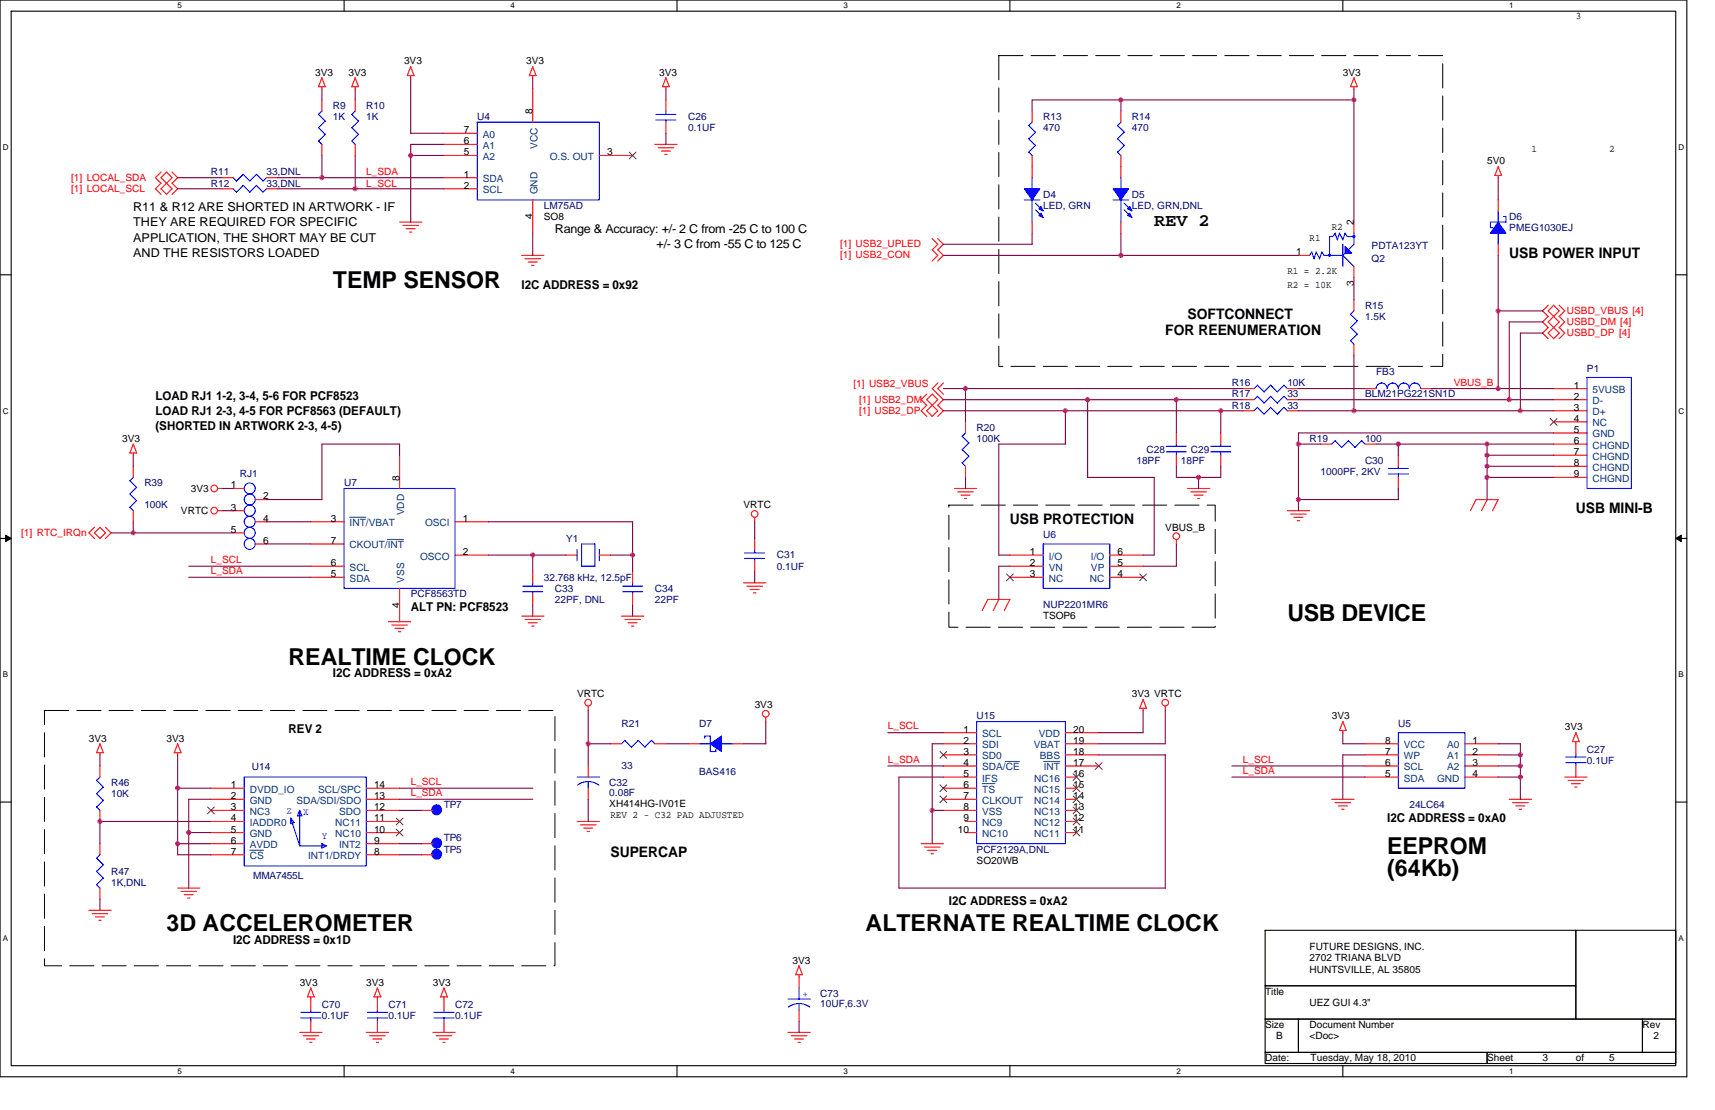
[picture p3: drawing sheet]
<svg xmlns="http://www.w3.org/2000/svg" width="432mm" height="279mm" viewBox="0 0 432 279" stroke-linecap="round" stroke-linejoin="round" font-family="sans-serif">
<path d="M0 0h424.7v271h-424.7zM2.8 2.8h419.1v265.4h-419.1z" fill="none" stroke="#000" stroke-width=".28"/>
<g fill="#fff">
<path d="M44.7 .3h1.1v2.2h-1.1z"/>
<path d="M44.7 268.5h1.1v2.3h-1.1z"/>
</g>
<path d="M86.6 0v2.8M86.6 268.2v2.8" fill="none" stroke="#000" stroke-width=".28"/>
<g fill="#fff">
<path d="M128.5 .3h1.2v2.2h-1.2z"/>
<path d="M128.5 268.5h1.2v2.3h-1.2z"/>
</g>
<path d="M170.5 0v2.8M170.5 268.2v2.8" fill="none" stroke="#000" stroke-width=".28"/>
<g fill="#fff">
<path d="M212.4 .3h1.1v2.2h-1.1z"/>
<path d="M212.4 268.5h1.1v2.3h-1.1z"/>
</g>
<path d="M254.3 0v2.8M254.3 268.2v2.8" fill="none" stroke="#000" stroke-width=".28"/>
<g fill="#fff">
<path d="M296.2 .3h1.1v2.2h-1.1z"/>
<path d="M296.2 268.5h1.1v2.3h-1.1z"/>
</g>
<path d="M338.1 0v2.8M338.1 268.2v2.8" fill="none" stroke="#000" stroke-width=".28"/>
<g fill="#fff">
<path d="M380 .3h1.1v2.2h-1.1z"/>
<path d="M380 268.5h1.1v2.3h-1.1z"/>
<path d="M.7 36h1.5v2.2h-1.5z"/>
<path d="M422.6 36h1.5v2.2h-1.5z"/>
<path d="M.7 102.3h1.5v2.3h-1.5z"/>
<path d="M422.6 102.3h1.5v2.3h-1.5z"/>
</g>
<path d="M0 69.2h2.8M421.9 69.2h2.8" fill="none" stroke="#000" stroke-width=".28"/>
<g fill="#fff">
<path d="M.7 168.7h1.4v2.2h-1.4z"/>
<path d="M422.6 168.7h1.3v2.2h-1.3z"/>
</g>
<path d="M0 135.5h2.8M421.9 135.5h2.8" fill="none" stroke="#000" stroke-width=".28"/>
<path d="M1.4 134.7l1.4 .8-1.4 .8zM421.9 135.5l1.4-.8v1.6z" fill="#000" stroke="#000" stroke-width=".25"/>
<g fill="#fff">
<path d="M.7 235.1h1.4v2.2h-1.4z"/>
<path d="M422.6 235.1h1.4v2.2h-1.4z"/>
</g>
<path d="M0 201.9h2.8M421.9 201.9h2.8M318.5 234.2h78.3v13.9h-78.3zM396.8 234.2h25.1v22.3h-25.1zM318.5 248.1h78.3v8.4h-78.3zM318.5 256.5h8.4v8.4h-8.4zM326.9 256.5h86.6v8.4h-86.6zM413.5 256.5h8.4v8.4h-8.4zM318.5 264.9h55.9v2.8h-55.9zM374.4 264.9h47.5v2.8h-47.5z" fill="none" stroke="#000" stroke-width=".28"/>
<path d="M251.5 14h111.7v78.2h-111.7v-78.2M238.9 127.1h67.1v30.8h-67.1v-30.8M11.2 178.8h128.5v64.3h-128.5v-64.3" fill="none" stroke="#000" stroke-width=".25" stroke-dasharray="6.1 2"/>
<g fill="none" stroke="#f00" stroke-width=".28">
<path d="M81 19.6l.9 2.2h-1.7l.8-2.2M89.4 19.6l.9 2.2M89.4 19.6l-.8 2.2h1.7M103.4 16.8l.9 2.2h-1.7M103.4 19v.6M103.4 16.8l-.9 2.2M133.3 19h1.7M134.1 16.8l.9 2.2M134.1 19v.6M134.1 16.8l-.8 2.2M167.6 19.6l.9 2.2h-1.7l.9-2.2M340.9 19.6l.8 2.2h-1.7z"/>
<path d="M81 21.8v.6M81 25.2v2.8M81 36.3v2.8M89.4 21.8v.6M89.4 25.2v2.8M89.4 36.3v2.8M111.8 36.3h8.4M111.8 33.5h8.4M111.8 39.1h8.4M134.1 22.4v8.4M150.9 39.1h8.4M164.9 36.3h5.6"/>
<path d="M165.7 37.2h3.9M166.5 38h2.3M167.4 38.9h.6M167.7 21.8v.6M167.7 25.2v2.8M167.7 30.8v2.7M259.9 28v2.8M259.9 39.1v5.6M282.2 28v2.8M282.2 39.1v5.6M340.9 21.8v.6M40.6 43.3l-1.5 1.4 1.5 1.4"/>
<path d="M40.6 46.1l-1.5 1.4 1.5 1.4M42 43.3l-1.5 1.4 2.8 2.8-1.3 1.4-1.5-1.4 2.8-2.8zM43.3 43.3l1.4 1.4-1.4 1.4M43.3 46.1l1.4 1.4-1.4 1.4M55.9 44.7h2.8M55.9 47.5h2.8M67.1 44.7h2.8M67.1 47.5h2.8M100.6 55.9h5.6M101.5 56.7h3.9M102.3 57.6h2.2M103.1 58.4h.6"/>
<path d="M111.8 44.7h8.4M111.8 47.5h8.4M134.1 50.3v8.4M259.9 55.9v2.8M282.2 55.9v2.8M340.9 55.9v2.8M377.2 44.2v.5M377.2 50.3v2.8M378.1 44.2h-1.8l.9-2.3 .9 2.3M131.3 64.3h5.6M132.2 65.1h3.9M133 66h2.3"/>
<path d="M133.9 66.8h.5M234.7 60.1l1.4 1.4-1.4 1.4 1.4 1.4-1.4 1.4M236.1 60.1l1.4 1.4-1.4 1.4 1.4 1.4-1.4 1.4M326.9 64.3h2.8M340.9 67.1v2.8M340.9 75.5v2.8M377.2 61.5v2.8M389.8 79.6l-1.4 1.4 1.4 1.5M389.8 76.8l-1.4 1.5 1.4 1.4M391.2 76.8l1.4 1.5-2.8 2.7 2.8 2.8-1.4 1.5M391.2 76.8l-1.4 1.5 2.8 2.7-2.8 2.8 1.4 1.5M392.6 79.6l1.4 1.4-1.4 1.5"/>
<path d="M392.6 76.8l1.4 1.5-1.4 1.4M233.3 99.2l-1.4 1.4 1.4 1.4M234.7 99.2l1.4 1.4-2.8 2.8 1.4 1.4 1.4-1.4-2.8-2.8zM236.1 96.4l-1.4 1.4 2.8 2.8-1.4 1.4M237.5 96.4l-1.4 1.4 1.4 1.4M312.9 97.8h2.8M324.1 97.8h2.8M340.9 86.6v2.8M343.7 97.8h2.8M357.7 97.8h2.7M389.8 82.4l-1.4 1.4 1.4 1.5M391.2 97.8h8.4"/>
<path d="M392.6 82.4l1.4 1.4-1.4 1.5M32.7 114h1.7M32.7 114l.9-2.2 .8 2.2M33.5 114v.6M33.5 117.4v2.8M100.6 114.6v8.4M233.3 102l-1.4 1.4 1.4 1.4M236.1 102l1.4 1.4-1.4 1.4M243.1 106.2v2.8M243.1 117.4v2.8M296.2 109v2.8M296.2 114.6v2.8"/>
<path d="M307.4 109v2.8M307.4 114.6v2.8M312.9 103.4h2.8M312.9 100.6h2.8M324.1 103.4h2.8M324.1 100.6h2.8M332.5 111.8h2.8M343.7 111.8h2.8M352.1 114.6v2.8M391.2 111.8h8.4M391.2 103.4h8.4M391.2 100.6h8.4"/>
<path d="M391.2 106.2h8.4M391.2 109h8.4M391.2 114.6h8.4M391.2 117.4h8.4M23.8 132.7l-1.4 1.4 1.4 1.5M25.1 132.7l1.5 1.4-1.5 1.5M25.2 132.7l-1.4 1.4 1.4 1.5M26.5 132.7l1.5 1.4-1.5 1.5M33.5 128.5v2.8M54.8 128.5h1.1M54.8 123h1.1M58.7 128.5h2.8"/>
<path d="M58.7 123h2.8M58.7 134.1h2.8M64.3 125.8h2.8M64.3 131.3h2.8M64.3 136.9h2.8M78.3 131.3h8.3M78.3 136.9h8.3M114.6 131.3h8.4M114.6 139.7h8.4M142.5 139.7h2.8M150.9 139.7h2.8M190 135.5v2.8"/>
<path d="M190 130.2v1.2M240.3 123h5.6M241.2 123.8h3.9M242 124.6h2.2M242.8 125.5h.6M254.3 139.7h8.4M279.4 139.7h8.4M296.2 135.8v1.1M299 123h5.6M299.8 123.8h3.9M300.6 124.6h2.3M301.5 125.5h.6"/>
<path d="M324.1 128.5h5.6M325 129.4h3.9M325.8 130.2h2.2M326.6 131.1h.6M352.1 120.2v2.8M371.6 125.8h5.6l-1.4 2.8M371.6 125.7l-1.4 2.8M374.4 125.7l-1.4 2.8M391.2 120.2h8.4M78.3 145.3h8.3M78.3 142.5h8.3M97.8 156.5h5.6"/>
<path d="M98.7 157.3h3.9M99.5 158.2h2.2M100.3 159h.6M100.6 148.1v8.4M131.3 155.1h5.6M132.2 155.9h3.9M133 156.8h2.3M133.9 157.6h.5M134.1 143.9v2.8M134.1 149.5v2.8M156.5 155.1h5.6M157.3 155.9h3.9"/>
<path d="M158.1 156.8h2.3M159 157.6h.6M159.3 143.9v2.8M159.3 149.5v2.8M187.2 146.7h5.6M188.1 147.6h3.9M188.9 148.4h2.2M189.7 149.2h.6M190 141.1v2.8M247.3 153.7l1.4-2.8h5.6l-1.4 2.8M251.5 150.9l-1.4 2.8M254.3 145.3h8.4"/>
<path d="M254.3 142.5h8.4M279.4 145.3h8.4M279.4 142.5h8.4M148.1 177.7v1.2M287.8 178.3v.6M287.8 176l.9 2.3M287.8 176l-.9 2.3h1.7M293.4 177.7v1.2M25.2 189.5v.5M25.2 192.8v2.8M26 189.5h-1.7l.9-2.3 .8 2.3M44.7 187.2l.9 2.3h-1.7z"/>
<path d="M44.7 189.5v.5M53.1 198.4h8.4M92.2 198.4h8.4M148.1 192.8v2.8M148.1 198.4v2.8M153.7 187.2h2.8M164.9 187.2h2.8M173.2 187.2h2.8M184.4 187.2h2.8M192.8 180.5v1.2M237.5 195.6h8.4M237.5 187.2h8.4"/>
<path d="M237.5 190h8.4M237.5 192.8h8.4M237.5 198.4h8.4M237.5 184.4h8.4M268.2 195.6h2.8M268.2 198.4h2.8M268.2 187.2h8.4M268.2 190h8.4M268.2 192.8h8.4M268.2 184.4h8.4M338.1 183.9v.5M338.1 181.6l.9 2.3"/>
<path d="M338.1 181.6l-.9 2.3h1.7M343.7 195.6h8.4M343.7 187.2h8.4M343.7 190h8.4M343.7 192.8h8.4M368.8 195.6h8.4M368.8 187.2h8.4M368.8 190h8.4M368.8 192.8h8.4M394 195.6h5.6M394.8 196.4h3.9M395.6 197.3h2.3"/>
<path d="M396.5 198.1h.6M396.8 192.8v2.8M396.8 186.7v3.3M396.8 184.4l-.9 2.3h1.7l-.8-2.3M25.2 204v2.8M25.2 212.4v2.8M53.1 201.2h8.4M53.1 206.8h8.4M53.1 212.4h8.4M53.1 215.2h8.4M53.1 204h8.4M53.1 209.6h8.4"/>
<path d="M92.2 201.2h8.4M92.2 206.8h8.4M92.2 212.4h8.4M92.2 215.2h8.4M92.2 204h8.4M92.2 209.6h8.4M106.2 212.4h2.8M106.2 215.2h2.8M106.2 204h2.8M145.3 206.8h5.6M146.2 207.6h3.9M147 208.4h2.2"/>
<path d="M147.8 209.3h.6M231.9 212.4h5.6M232.8 213.2h3.9M233.6 214h2.2M234.4 214.9h.6M237.5 201.2h8.4M237.5 204h8.4M243.1 206.8h2.8M243.1 209.6h2.8M268.2 201.2h2.8M268.2 206.8h2.8M268.2 204h2.8"/>
<path d="M268.2 209.6h2.8M335.3 201.2h5.6M336.1 202h4M337 202.9h2.2M337.8 203.7h.6M380 201.2h5.6M380.9 202h3.9M381.7 202.9h2.2M382.5 203.7h.6M22.4 229.1h5.6M23.2 230h3.9M24 230.8h2.3"/>
<path d="M24.9 231.6h.6M25.2 223.5v2.8M44.7 223.5h5.6M45.6 224.4h3.9M46.4 225.2h2.2M47.2 226.1h.6M75.5 259.9h5.6M78.3 248.7l.8 2.2h-1.7M78.3 250.9v3.4M78.3 257.1v2.8M78.3 248.7l-.9 2.2M92.2 259.9h5.6"/>
<path d="M95 248.7l.9 2.2h-1.8zM95 250.9v3.4M95 257.1v2.8M109 259.9h5.6M111.8 257.1v2.8M111.8 250.9v3.4M112.6 250.9h-1.7l.9-2.2 .8 2.3M198.4 259.9h5.6M201.2 243.1l.9 2.2h-1.8zM201.2 254.3v2.8M201.2 245.3v3.4M76.3 260.7h3.9"/>
<path d="M77.1 261.5h2.3M78 262.4h.5M93.1 260.7h3.9M93.9 261.5h2.2M94.7 262.4h.6M109.8 260.7h3.9M110.6 261.5h2.3M111.5 262.4h.6M199.2 260.7h4M200 261.5h2.3M200.9 262.4h.6"/>
<circle cx="53.9" cy="122.9" r=".83"/>
<circle cx="53.9" cy="128.5" r=".83"/>
<circle cx="190" cy="129.4" r=".83"/>
<circle cx="296.2" cy="135" r=".83"/>
<circle cx="148.1" cy="176.9" r=".83"/>
<circle cx="192.8" cy="179.7" r=".83"/>
<circle cx="293.4" cy="176.9" r=".83"/>
</g>
<g fill="none" stroke="#00f" stroke-width=".28">
<path d="M80.2 32.1l1.7 1.7-1.7 1.7 .8 .8M80.2 28.8l1.7 1.7-1.7 1.7M81.1 27.9l-.9 .9M88.6 32.1l1.7 1.7M88.6 28.8l1.7 1.7M89.5 27.9l-.9 .9M90.3 33.8l-1.7 1.7 .8 .8M90.3 30.5l-1.7 1.7M120.2 30.8h30.7v19.5h-30.7zM165.1 28.8h5.1M165.1 30.2h5.1M167.7 28v.8"/>
<path d="M167.7 30.2v.6M259.9 30.7l-.9 .9 1.7 1.7M260.7 36.6l-1.7 1.7 .9 .8M260.7 33.3l-1.7 1.6 1.7 1.7M282.2 30.7l-.9 .9 1.8 1.7M283.1 36.6l-1.8 1.7 .9 .8M283.1 33.3l-1.8 1.6 1.8 1.7M58.7 47.5l.8 .9M61.2 43.9l1.7 1.7 1.7-1.7M61.2 46.7l1.7 1.7M61.2 43.9l-1.7 1.7-.8-.9M61.2 46.7l-1.7 1.7"/>
<path d="M64.5 43.9l1.7 1.7 .9-.9M64.5 46.7l1.7 1.7M64.6 46.7l-1.7 1.7M67.1 47.5l-.9 .9M257.9 50.3h3.9M259.9 44.7v2.8M259.9 50.3v5.6M260.7 51.1l1.7 1.7M260.7 52.8l1.7 1.7M280.2 50.3h4M282.2 44.7v2.8M282.2 50.3v5.6"/>
<path d="M283 51.1l1.7 1.7M283 52.8l1.7 1.7M336.1 58.7l.6 1.7 .6-1.7 .8 1.7M336.2 58.7l-.6 .8h-.9l.1 4.8M340.9 58.7v2.8l-1.4 1.4M340.9 59.5l-1.7 .1-.5-.9-.6 1.7M375.3 57.3h.5M377.2 53.1v2.8M377.2 58.7v2.8M378.6 54.5h.6v1.4h-3.9v1.4M330.3 63.4l-.6 .9M331.4 63.4l.9 1.8"/>
<path d="M331.4 63.4l-.5 1.8-.6-1.8M332.8 63.4l.6 .9M332.8 63.4l-.6 1.7M338.1 64.3l2.8 2.8M338.1 61.5v5.6M338.1 64.3h-4.7M338.6 63.7l-.5 .6M340 79.1l1.8 1.7-1.8 1.6M340.9 78.2l-.9 .9M315.7 97.8l.9-.9 1.7 1.8M318.3 98.7l1.7-1.8 1.6 1.8M324.1 97.8l-.8-.9-1.7 1.8"/>
<path d="M340 82.4l1.8 1.7-1.8 1.7 .9 .8M357.7 97.8a1.4 1.4 0 0 0-1.5-1.4 1.37 1.37 0 0 0-1.3 1.4 1.4 1.4 0 0 0-1.5-1.4 1.37 1.37 0 0 0-1.3 1.4 1.4 1.4 0 0 0-1.5-1.4 1.37 1.37 0 0 0-1.3 1.4 1.4 1.4 0 0 0-1.5-1.4h.1a1.37 1.37 0 0 0-1.4 1.4M399.6 95h11.1v28h-11.1zM242.2 113.2l1.7 1.7M242.2 109.8l1.8 1.7-1.7 1.7M242.2 116.5l.9 .9M243.1 109l-.8 .8M244 114.8l-1.7 1.7M293.6 113.7h5.1M293.6 112.3h5.1M296.2 111.8v.6M296.2 113.7v.9"/>
<path d="M304.8 113.7h5.1M304.8 112.3h5.1M307.4 111.8v.6M307.4 113.7v.9M315.7 103.4l.9-.9 1.7 1.8M315.7 100.6l.9-.9 1.7 1.8M318.3 104.2l1.7-1.7 1.6 1.8M318.3 101.5l1.7-1.8 1.6 1.8M324.1 103.4l-.8-.9-1.7 1.7M324.1 100.6l-.8-.9-1.7 1.8M336.1 110.9l1.7 1.7M336.2 110.9l-.9 .9"/>
<path d="M337.8 112.6l1.7-1.7 1.7 1.7M343.7 111.8l-.8-.9-1.7 1.7M349.5 119.3h5.1M349.5 117.9h5.1M352.1 117.4v.5M352.1 119.3v.9M32.7 127.7l.8 .8M32.7 124.3l1.7 1.7M32.7 121l1.7 1.7M33.6 120.1l-.9 .9M34.4 126l-1.7 1.7M34.4 122.7l-1.7 1.7"/>
<path d="M86.6 123h28v25.1h-28zM145.3 138.3v2.8M150.9 138.3v2.8M187.5 139.2h5M190 138.3v.9M262.7 136.9h16.7v11.2h-16.7zM131.6 147.6h5.1M131.6 148.9h5.1M134.1 146.7v.9M134.1 148.9v.6M149.8 142.5v-5.6h-3.4v5.6h3.4M156.7 147.6h5.1"/>
<path d="M156.7 148.9h5.1M159.3 146.7v.9M159.3 148.9v.6M187.5 140.6h5M190 140.5v.6M25.2 195.6l-.9 .8 1.7 1.7M26 198.1l-1.7 1.7 1.7 1.7M61.5 195.6h30.7v22.4h-30.7zM145.3 195.6h5.6M145.4 197.6l1.3-.6 1.4-.3 1.4 .3 1.3 .6M148.1 196.7v1.7M156.5 187.2l.9-.8 1.6 1.7 1.7-1.7 1.7 1.7"/>
<path d="M164.9 187.2l-.9-.8-1.7 1.7M176 187.2h2.8M177.4 185.8v-.5h1.4v3.9h1.5M180.2 188.6v.6M181.6 187.2h2.8M245.9 181.6h22.3v30.8h-22.3zM352.1 184.4h16.7v14h-16.7zM394.3 192h5M394.3 190.6h5M396.8 190v.6M396.8 191.9v.9M24.3 219.3l1.7 1.7"/>
<path d="M24.3 216l1.7 1.7M25.2 215.1l-.9 .9M26 217.7l-1.7 1.7M26 201.4l-1.7 1.7 .9 .9M73.2 205.9v1.4l.9-.2-.9-1.2 2.3 7M75.4 204l.6 1.4h-1.1l.6-1.4v8.9M75.5 212.9h6.7l-1.2-.5v1.1M82.2 212.9l-1.2 .6M26 221l-1.7 1.7 .9 .8M75.7 256.2h5.1M75.7 254.8h5.1M78.3 254.3v.5"/>
<path d="M78.3 256.2v.9M92.5 256.2h5.1M92.5 254.8h5.1M95 254.3v.5M95 256.2v.9M109.3 256.2h5M109.3 254.8h5M111.8 254.3v.5M111.8 256.2v.9M198.4 251.5h5.6M198.5 253.5l1.2-.7 1.5-.2 1.4 .2 1.3 .7M201.2 248.7v2.8"/>
<path d="M201.2 252.6v1.7"/>
<circle cx="62.9" cy="125.7" r="1.39"/>
<circle cx="62.9" cy="131.3" r="1.39"/>
<circle cx="62.9" cy="128.5" r="1.39"/>
<circle cx="62.9" cy="134.1" r="1.39"/>
<circle cx="62.9" cy="136.9" r="1.39"/>
<circle cx="62.9" cy="122.9" r="1.39"/>
</g>
<path d="M88 130.2h4.1M97.6 135.8h4M247.3 197.3h3.2M253.2 191.7h3.4M262.8 191.7h4M62.9 214h3.5" fill="none" stroke="#004080" stroke-width=".25"/>
<g fill="#00f" stroke="#00f" stroke-width=".83">
<circle cx="109.9" cy="215" r=".97"/>
<circle cx="109.9" cy="212.2" r=".97"/>
<circle cx="109.9" cy="203.8" r=".97"/>
</g>
<g fill="none" stroke="#804000" stroke-width=".25">
<path d="M158.4 38.3l1.7 1.7M160.1 38.3l-1.7 1.7M390.3 105.3l1.7 1.8M392 105.3l-1.7 1.8M253.4 144.5l1.7 1.7M255.1 144.5l-1.7 1.7M287 144.5l1.7 1.7M288.6 144.5l-1.7 1.7M236.7 189.2l1.7 1.7M236.7 197.5l1.7 1.8M238.4 189.2l-1.8 1.7M238.4 197.5l-1.8 1.8"/>
<path d="M270.2 197.5l1.7 1.8M270.2 194.8l1.7 1.7M271.9 197.5l-1.7 1.8M271.9 194.8l-1.7 1.7M275.8 192l1.7 1.7M277.5 192l-1.7 1.7M52.3 203.1l1.7 1.8M54 203.1l-1.8 1.8M99.8 208.7l1.7 1.7M99.8 205.9l1.7 1.7M101.5 208.7l-1.8 1.7M101.5 205.9l-1.8 1.7"/>
<path d="M236.7 200.3l1.7 1.8M238.4 200.3l-1.8 1.8M270.2 208.7l1.7 1.7M270.2 205.9l1.7 1.7M270.2 203.1l1.7 1.8M270.2 200.3l1.7 1.8M271.9 208.7l-1.7 1.7M271.9 205.9l-1.7 1.7M271.9 203.1l-1.7 1.8M271.9 200.3l-1.7 1.8"/>
</g>
<g fill="#00f" stroke="#00f" stroke-width=".28">
<path d="M338.6 62l1.7 1.7h-1.7z" fill-rule="evenodd"/>
<path d="M178.8 187.2l2.8-1.9v3.9z" fill-rule="evenodd"/>
<path d="M280.3 47.5h3.9l-2 2.8z" fill-rule="evenodd"/>
<path d="M284.5 53.7l.5 1.1-1.1-.6z" fill-rule="evenodd"/>
<path d="M284.5 52l.5 1.1-1.1-.5z" fill-rule="evenodd"/>
<path d="M257.9 47.5h3.9l-1.9 2.8z" fill-rule="evenodd"/>
<path d="M262.1 53.7l.6 1.1-1.2-.6z" fill-rule="evenodd"/>
<path d="M262.1 52l.6 1.1-1.2-.5z" fill-rule="evenodd"/>
<path d="M377.2 55.9l2 2.8h-3.9z" fill-rule="evenodd"/>
<circle cx="334.7" cy="64.3" r=".27"/>
<circle cx="340.9" cy="59.5" r=".27"/>
</g>
<g fill="none" stroke="#800040" stroke-width=".28">
<path d="M103.4 19.6v13.9h8.4M134.1 19.6v2.8M81 22.4v2.8M81 39.1v5.6M89.4 22.4v2.8M89.4 39.1v8.4M103.4 39.1h8.4M111.8 36.3h-8.4v19.6M167.7 22.4v2.8M167.7 33.5v2.9M282.2 25.2v2.8M340.9 22.4v33.5"/>
<path d="M340.9 25.2h-81v2.8M44.7 44.7h11.2M44.7 47.5h11.2M69.9 44.7h41.9M69.9 47.5h41.9M134.1 58.7v5.6M259.9 58.7v2.8M282.2 58.7v5.6M377.2 44.7v5.6M237.5 61.5h22.4M326.9 64.3h-89.4M340.9 69.9v5.6"/>
<path d="M377.2 64.3v33.5M377.2 78.3h11.2M237.5 97.8h75.5M243.1 97.8v8.4M326.9 97.8h16.8M340.9 89.4v14M360.4 97.8h30.8M388.4 81h-8.4v19.6M388.4 83.8h-5.6v19.6M33.5 114.6v2.8M100.6 111.8v2.8M100.6 111.8h-19.6v14h-13.9"/>
<path d="M237.5 103.4h75.5M237.5 100.6h75.5M268.2 103.4l.1 8.4h-16.8v27.9h2.8M273.8 100.6v19.6h16.8v19.5h-2.8M296.2 117.4v2.8h11.2v-2.8M296.2 100.6v8.4M307.4 103.4v5.6M326.9 111.8h5.6M346.5 111.8h44.7M352.1 111.8v2.8M374.4 111.8v14M374.4 117.4h16.8"/>
<path d="M374.4 114.6h16.8M391.2 100.6h-64.3M391.2 109h-64.3v19.6M391.2 103.4h-64.3M28 134.1h30.7M33.5 131.3v2.9M55.9 128.5h2.8M55.9 123h2.8M67.1 131.3h11.2M67.1 136.9h11.2M123 139.7h19.5M123 131.3h36.3"/>
<path d="M134.1 139.7v4.2M153.7 139.7h5.6M159.3 131.3v12.6M190 131.3v4.3M243.1 120.2v2.8M296.2 136.9v5.6M301.8 120.2v2.8M326.9 125.8h25.2M352.1 123v2.8M374.4 120.2h16.8M47.5 142.5h30.8M47.5 145.3h30.8"/>
<path d="M134.1 152.3v2.8M159.3 152.3v2.8M190 143.9v2.8M254.3 142.5h-2.8v8.4M287.8 142.5h8.4M148.1 178.8v14M287.8 178.8v5.6M293.4 178.8v8.4M25.2 190v2.8M44.7 198.4h8.4M44.7 190v25.2M100.6 198.4h33.6"/>
<path d="M148.1 187.2h5.6M167.7 187.2h5.6M187.2 187.2h5.6M192.8 181.6v5.6M223.5 192.8h14M223.5 184.4h14M237.5 187.2h-2.8v25.2M237.5 195.6h-11.2v28M276.6 190h16.8v33.6M276.6 187.2h16.8M276.6 184.4h11.2M310.2 192.8h33.5"/>
<path d="M310.2 195.6h33.5M338.1 187.2h5.6M338.1 184.4v2.8M343.7 190h-5.6v11.2M377.2 192.8h5.6M377.2 195.6h5.6M377.2 187.2h5.6v14M377.2 190h5.6M25.1 206.8h28M25.2 206.8v5.6M44.7 212.4h8.4M44.7 215.2h8.4"/>
<path d="M47.5 209.6h5.6M53.1 201.2h-5.6v22.4M100.6 201.2h33.6M100.6 204h5.6M100.6 212.4h5.6M100.6 215.2h5.6M148.1 201.2v5.6M234.7 204h2.8M25.2 226.3v2.9M226.3 223.5h67.1M201.2 257.1v2.8"/>
</g>
<g fill="#f0f" stroke="#f0f" stroke-width=".28">
<circle cx="352.1" cy="111.8" r=".54"/>
<circle cx="374.4" cy="117.4" r=".54"/>
<circle cx="377.2" cy="78.2" r=".54"/>
<circle cx="326.9" cy="125.7" r=".54"/>
<circle cx="282.2" cy="25.2" r=".54"/>
<circle cx="282.2" cy="64.3" r=".54"/>
<circle cx="374.4" cy="114.6" r=".54"/>
<circle cx="382.8" cy="103.4" r=".54"/>
<circle cx="273.8" cy="100.6" r=".54"/>
<circle cx="380" cy="100.6" r=".54"/>
<circle cx="374.4" cy="111.8" r=".54"/>
<circle cx="296.2" cy="100.6" r=".54"/>
<circle cx="326.9" cy="111.8" r=".54"/>
<circle cx="301.8" cy="120.1" r=".54"/>
<circle cx="243.1" cy="97.8" r=".54"/>
<circle cx="268.2" cy="103.4" r=".54"/>
<circle cx="340.9" cy="103.4" r=".54"/>
<circle cx="103.4" cy="39.1" r=".54"/>
<circle cx="81" cy="44.7" r=".54"/>
<circle cx="382.8" cy="190" r=".54"/>
<circle cx="382.8" cy="192.8" r=".54"/>
<circle cx="382.8" cy="195.6" r=".54"/>
<circle cx="134.1" cy="139.7" r=".54"/>
<circle cx="159.3" cy="139.7" r=".54"/>
<circle cx="148.1" cy="187.2" r=".54"/>
<circle cx="377.2" cy="97.8" r=".54"/>
<circle cx="374.4" cy="120.1" r=".54"/>
<circle cx="340.9" cy="25.2" r=".54"/>
<circle cx="307.3" cy="103.4" r=".54"/>
<circle cx="234.7" cy="204" r=".54"/>
<circle cx="89.4" cy="47.5" r=".54"/>
<circle cx="33.5" cy="134.1" r=".54"/>
<circle cx="44.7" cy="212.4" r=".54"/>
<circle cx="44.7" cy="198.4" r=".54"/>
<circle cx="47.5" cy="209.6" r=".54"/>
<circle cx="25.2" cy="206.8" r=".54"/>
</g>
<g font-size="5.9">
<text x="83.8" y="72.4">TEMP SENSOR</text>
<text x="324.1" y="156.2">USB DEVICE</text>
<text x="72.7" y="167.4">REALTIME CLOCK</text>
<text x="349.3" y="214.9">EEPROM</text>
<text x="349.3" y="220.6">(64Kb)</text>
<text x="41.9" y="234.4">3D ACCELEROMETER</text>
<text x="218" y="234.4">ALTERNATE REALTIME CLOCK</text>
</g>
<text font-size="4.5" x="290.6" y="56.8">REV 2</text>
<g font-size="3.6">
<text x="380" y="64.9">USB POWER INPUT</text>
<text x="299" y="80.2">SOFTCONNECT</text>
<text x="293.4" y="84.4">FOR REENUMERATION</text>
<text x="254.3" y="131.9">USB PROTECTION</text>
<text x="396.8" y="129.1">USB MINI-B</text>
<text x="153.7" y="215.7">SUPERCAP</text>
</g>
<g font-size="3.1">
<text x="33.5" y="53.1">R11 &amp; R12 ARE SHORTED IN ARTWORK - IF</text>
<text x="33.5" y="56.9">THEY ARE REQUIRED FOR SPECIFIC</text>
<text x="139.7" y="58.7">Range &amp; Accuracy: +/- 2 C from -25 C to 100 C</text>
<text x="33.5" y="60.8">APPLICATION, THE SHORT MAY BE CUT</text>
<text x="33.5" y="64.7">AND THE RESISTORS LOADED</text>
<text x="165.3" y="62.5">+/- 3 C from -55 C to 125 C</text>
<text x="131.3" y="72.7">I2C ADDRESS = 0x92</text>
<text x="39.1" y="100.6">LOAD RJ1 1-2, 3-4, 5-6 FOR PCF8523</text>
<text x="39.1" y="104.5">LOAD RJ1 2-3, 4-5 FOR PCF8563 (DEFAULT)</text>
<text x="39.1" y="108.3">(SHORTED IN ARTWORK 2-3, 4-5)</text>
<text x="103.4" y="153.7">ALT PN: PCF8523</text>
<text x="83.8" y="170.5">I2C ADDRESS = 0xA2</text>
<text x="72.7" y="184.5">REV 2</text>
<text x="349.3" y="206.8">I2C ADDRESS = 0xA0</text>
<text x="238.9" y="227.8">I2C ADDRESS = 0xA2</text>
<text x="58.7" y="237.6">I2C ADDRESS = 0x1D</text>
</g>
<g font-size="2.5">
<text x="396.8" y="4.8">3</text>
<text x="101.7" y="16.2">3V3</text>
<text x="132.5" y="16.2">3V3</text>
<text x="79.4" y="19">3V3</text>
<text x="87.8" y="19">3V3</text>
<text x="166" y="19">3V3</text>
<text x="338.1" y="19">3V3</text>
<text x="134.1" y="28.8" transform="rotate(-90 134.1 28.8)">8</text>
<text x="116.8" y="33.5">7</text>
<text x="116.8" y="36.3">6</text>
<text x="116.8" y="39.1">5</text>
<text x="152.8" y="39.1">3</text>
<text x="374.4" y="41.4">5V0</text>
<text x="385.6" y="38.3">1</text>
<text x="405.2" y="38.3">2</text>
<text x="116.8" y="44.7">1</text>
<text x="116.8" y="47.5">2</text>
<text x="134.1" y="55.2" transform="rotate(-90 134.1 55.2)">4</text>
<text x="136.9" y="55.4">SO8</text>
<text x="335.3" y="57.9">R2</text>
<text x="340.9" y="56.7" transform="rotate(-90 340.9 56.7)">2</text>
<text x="326.4" y="64.3">1</text>
<text x="329.7" y="60.7">R1</text>
<text x="324.1" y="69.1">R1 = 2.2K</text>
<text x="340.9" y="71.9" transform="rotate(-90 340.9 71.9)">3</text>
<text x="324.1" y="72.5">R2 = 10K</text>
<text x="396.2" y="97.8">1</text>
<text x="396.2" y="100.6">2</text>
<text x="396.2" y="103.4">3</text>
<text x="396.2" y="106.2">4</text>
<text x="30.8" y="111.2">3V3</text>
<text x="396.2" y="109">5</text>
<text x="396.2" y="111.8">6</text>
<text x="396.2" y="114.6">7</text>
<text x="396.2" y="117.3">8</text>
<text x="48.1" y="123.8">3V3</text>
<text x="58.1" y="122.9">1</text>
<text x="66.2" y="125.7">2</text>
<text x="100.6" y="121" transform="rotate(-90 100.6 121)">8</text>
<text x="396.2" y="120.1">9</text>
<text x="45.6" y="129.4">VRTC</text>
<text x="58.1" y="128.5">3</text>
<text x="66.2" y="131.3">4</text>
<text x="83.3" y="131.3">3</text>
<text x="116.5" y="131.3">1</text>
<text x="187.2" y="128">VRTC</text>
<text x="58.1" y="134.1">5</text>
<text x="66.2" y="136.9">6</text>
<text x="83.3" y="136.9">7</text>
<text x="293.4" y="133.6">VBUS_B</text>
<text x="83.3" y="142.5">6</text>
<text x="116.5" y="139.7">2</text>
<text x="259.3" y="139.7">1</text>
<text x="259.3" y="142.5">2</text>
<text x="281.4" y="142.5">5</text>
<text x="281.4" y="139.7">6</text>
<text x="83.3" y="145.3">5</text>
<text x="259.3" y="145.3">3</text>
<text x="281.4" y="145.3">4</text>
<text x="100.6" y="153" transform="rotate(-90 100.6 153)">4</text>
<text x="262.7" y="155.9">TSOP6</text>
<text x="145.3" y="175.5">VRTC</text>
<text x="190" y="178.3">3V3</text>
<text x="285" y="175.5">3V3 VRTC</text>
<text x="242.5" y="184.4">1</text>
<text x="270.2" y="184.4">20</text>
<text x="335.3" y="181.1">3V3</text>
<text x="394" y="183.9">3V3</text>
<text x="22.4" y="186.7">3V3</text>
<text x="41.9" y="186.7">3V3</text>
<text x="242.5" y="187.2">2</text>
<text x="242.5" y="190">3</text>
<text x="270.2" y="190">18</text>
<text x="270.2" y="187.2">19</text>
<text x="348.7" y="190">7</text>
<text x="348.7" y="187.2">8</text>
<text x="370.8" y="187.2">1</text>
<text x="370.8" y="190">2</text>
<text x="242.5" y="192.8">4</text>
<text x="242.5" y="195.6">5</text>
<text x="270.2" y="195.6">16</text>
<text x="270.2" y="192.8">17</text>
<text x="348.7" y="195.6">5</text>
<text x="348.7" y="192.8">6</text>
<text x="370.8" y="192.8">3</text>
<text x="370.8" y="195.6">4</text>
<text x="58.1" y="198.4">1</text>
<text x="58.1" y="201.2">2</text>
<text x="58.1" y="204">3</text>
<text x="94.2" y="204">12</text>
<text x="94.2" y="201.2">13</text>
<text x="94.2" y="198.4">14</text>
<text x="153.4" y="203.2">XH414HG-IV01E</text>
<text x="242.5" y="198.4">6</text>
<text x="242.5" y="201.2">7</text>
<text x="242.5" y="204">8</text>
<text x="270.2" y="204">13</text>
<text x="270.2" y="201.2">14</text>
<text x="270.2" y="198.4">15</text>
<text x="58.1" y="206.8">4</text>
<text x="58.1" y="209.5">5</text>
<text x="94.2" y="209.5">10</text>
<text x="94.2" y="206.8">11</text>
<text x="153.7" y="206">REV 2 - C32 PAD ADJUSTED</text>
<text x="241.2" y="209.5">10</text>
<text x="242.5" y="206.8">9</text>
<text x="270.2" y="209.5">11</text>
<text x="270.2" y="206.8">12</text>
<text x="58.1" y="212.3">6</text>
<text x="58.1" y="215.1">7</text>
<text x="94.2" y="215.1">8</text>
<text x="94.2" y="212.3">9</text>
<text x="245.9" y="217.4">SO20WB</text>
<text x="329.7" y="239.2">FUTURE DESIGNS, INC.</text>
<text x="199.5" y="242.5">3V3</text>
<text x="329.7" y="242">2702 TRIANA BLVD</text>
<text x="329.7" y="244.8">HUNTSVILLE, AL 35805</text>
<text x="75.5" y="248.1">3V3</text>
<text x="92.2" y="248.1">3V3</text>
<text x="109" y="248.1">3V3</text>
<text x="318.5" y="250.4">Title</text>
<text x="329.7" y="253.2">UEZ GUI 4.3&quot;</text>
<text x="318.5" y="258.8">Size</text>
<text x="321.3" y="261.6">B</text>
<text x="329.7" y="258.8">Document Number</text>
<text x="329.7" y="261.6">&lt;Doc&gt;</text>
<text x="413.5" y="258.8">Rev</text>
<text x="416.3" y="261.6">2</text>
<text x="318.5" y="267.1">Date:</text>
<text x="330" y="267.1">Tuesday, May 18, 2010</text>
<text x="374.4" y="267.1">Sheet</text>
<text x="388.4" y="267.1">3</text>
<text x="396.8" y="267.1">of</text>
<text x="405.2" y="267.1">5</text>
</g>
<g font-size="2.5" fill="#000080">
<text x="83.8" y="27.4">R9</text>
<text x="92.2" y="27.4">R10</text>
<text x="83.8" y="30.2">1K</text>
<text x="92.2" y="30.2">1K</text>
<text x="120.2" y="30.2">U4</text>
<text x="173.2" y="30.2">C26</text>
<text x="173.2" y="33">0.1UF</text>
<text x="262.7" y="30.2">R13</text>
<text x="262.7" y="33">470</text>
<text x="285" y="30.2">R14</text>
<text x="285" y="33">470</text>
<text x="53.1" y="44.2">R11</text>
<text x="53.1" y="47">R12</text>
<text x="67.1" y="44.2">33,DNL</text>
<text x="67.1" y="47">33,DNL</text>
<text x="136.9" y="52.6">LM75AD</text>
<text x="262.7" y="49.8">D4</text>
<text x="262.7" y="52.6">LED, GRN</text>
<text x="285" y="49.8">D5</text>
<text x="285" y="52.6">LED, GRN,DNL</text>
<text x="380" y="55.4">D6</text>
<text x="380" y="58.1">PMEG1030EJ</text>
<text x="345.4" y="66">Q2</text>
<text x="345.4" y="62.6">PDTA123YT</text>
<text x="343.7" y="77.7">R15</text>
<text x="343.7" y="80.5">1.5K</text>
<text x="346.5" y="94.5">FB3</text>
<text x="399.6" y="93.6">P1</text>
<text x="310.2" y="97.3">R16</text>
<text x="310.2" y="100.1">R17</text>
<text x="324.1" y="97.3">10K</text>
<text x="324.1" y="100.1">33</text>
<text x="343.7" y="100.1">BLM21PG221SN1D</text>
<text x="310.2" y="102.8">R18</text>
<text x="324.1" y="102.8">33</text>
<text x="245.9" y="108.4">R20</text>
<text x="245.9" y="111.2">100K</text>
<text x="329.7" y="111.2">R19</text>
<text x="343.7" y="111.2">100</text>
<text x="286.1" y="116.8">18PF</text>
<text x="288.6" y="114">C28</text>
<text x="297.3" y="116.8">18PF</text>
<text x="299.8" y="114">C29</text>
<text x="332.5" y="119.6">1000PF, 2KV</text>
<text x="343.7" y="116.8">C30</text>
<text x="36.3" y="122.4">R39</text>
<text x="60.4" y="120.2">RJ1</text>
<text x="86.6" y="122.4">U7</text>
<text x="36.3" y="128">100K</text>
<text x="142.5" y="136.4">Y1</text>
<text x="262.7" y="135.5">U6</text>
<text x="195.6" y="140.6">C31</text>
<text x="195.6" y="143.4">0.1UF</text>
<text x="136.9" y="146.2">32.768 kHz, 12.5pF</text>
<text x="139.7" y="148.9">C33</text>
<text x="164.9" y="148.9">C34</text>
<text x="103.4" y="150.3">PCF8563TD</text>
<text x="139.7" y="151.7">22PF, DNL</text>
<text x="164.9" y="151.7">22PF</text>
<text x="262.7" y="153.1">NUP2201MR6</text>
<text x="156.5" y="183">R21</text>
<text x="176" y="183">D7</text>
<text x="245.9" y="181.1">U15</text>
<text x="352.1" y="183">U5</text>
<text x="399.6" y="189.5">C27</text>
<text x="28" y="197.8">R46</text>
<text x="63.4" y="193.9">U14</text>
<text x="153.4" y="197.8">C32</text>
<text x="156.5" y="193.7">33</text>
<text x="176" y="195.1">BAS416</text>
<text x="399.6" y="192.3">0.1UF</text>
<text x="28" y="200.6">10K</text>
<text x="111.8" y="203.4">TP7</text>
<text x="153.4" y="200.4">0.08F</text>
<text x="354.9" y="203.4">24LC64</text>
<text x="111.8" y="214.6">TP5</text>
<text x="111.8" y="211.8">TP6</text>
<text x="245.9" y="214.6">PCF2129A,DNL</text>
<text x="28" y="220.2">R47</text>
<text x="63.7" y="221.3">MMA7455L</text>
<text x="28" y="223">1K,DNL</text>
<text x="206.5" y="250.9">C73</text>
<text x="81" y="253.7">C70</text>
<text x="81" y="256.5">0.1UF</text>
<text x="97.8" y="253.7">C71</text>
<text x="97.8" y="256.5">0.1UF</text>
<text x="114.6" y="253.7">C72</text>
<text x="114.6" y="256.5">0.1UF</text>
<text x="206.5" y="253.4">10UF,6.3V</text>
</g>
<g font-size="2.5" fill="#004080">
<text x="121.6" y="34.7">A0</text>
<text x="121.6" y="37.5">A1</text>
<text x="121.6" y="40.3">A2</text>
<text x="135.3" y="37.5" transform="rotate(-90 135.3 37.5)">VCC</text>
<text x="138.4" y="40.3">O.S. OUT</text>
<text x="121.6" y="45.8">SDA</text>
<text x="121.6" y="48.6">SCL</text>
<text x="135.3" y="48.9" transform="rotate(-90 135.3 48.9)">GND</text>
<text x="401" y="98.9">5VUSB</text>
<text x="401" y="101.7">D-</text>
<text x="401" y="104.5">D+</text>
<text x="401" y="107.3">NC</text>
<text x="401" y="110.1">GND</text>
<text x="401" y="112.9">CHGND</text>
<text x="401" y="115.7">CHGND</text>
<text x="401" y="118.5">CHGND</text>
<text x="401" y="121.3">CHGND</text>
<text x="101.8" y="129.7" transform="rotate(-90 101.8 129.7)">VDD</text>
<text x="88" y="132.5">INT/VBAT</text>
<text x="107" y="132.5">OSCI</text>
<text x="88" y="143.6">SCL</text>
<text x="88" y="138">CKOUT/INT</text>
<text x="105.7" y="140.8">OSCO</text>
<text x="264.1" y="140.8">I/O</text>
<text x="264.1" y="143.6">VN</text>
<text x="274.7" y="140.8">I/O</text>
<text x="274.7" y="143.6">VP</text>
<text x="88" y="146.4">SDA</text>
<text x="101.8" y="146.7" transform="rotate(-90 101.8 146.7)">VSS</text>
<text x="264.1" y="146.4">NC</text>
<text x="274.4" y="146.4">NC</text>
<text x="247.3" y="185.5">SCL</text>
<text x="261.5" y="185.5">VDD</text>
<text x="247.3" y="188.3">SDI</text>
<text x="247.3" y="191.1">SD0</text>
<text x="260.3" y="188.3">VBAT</text>
<text x="261.8" y="191.1">BBS</text>
<text x="353.5" y="191.1">WP</text>
<text x="353.5" y="188.3">VCC</text>
<text x="364.4" y="188.3">A0</text>
<text x="364.4" y="191.1">A1</text>
<text x="247.3" y="196.7">IFS</text>
<text x="247.3" y="193.9">SDA/CE</text>
<text x="260.4" y="196.7">NC16</text>
<text x="262.8" y="193.9">INT</text>
<text x="353.5" y="196.7">SDA</text>
<text x="353.5" y="193.9">SCL</text>
<text x="361.8" y="196.7">GND</text>
<text x="364.4" y="193.9">A2</text>
<text x="62.9" y="199.5">DVDD_IO</text>
<text x="62.9" y="202.3">GND</text>
<text x="74.6" y="202.3">SDA/SDI/SDO</text>
<text x="80.1" y="199.5">SCL/SPC</text>
<text x="247.3" y="199.5">TS</text>
<text x="247.3" y="202.3">CLKOUT</text>
<text x="260.4" y="202.3">NC14</text>
<text x="260.4" y="199.5">NC15</text>
<text x="62.9" y="205.1">NC3</text>
<text x="62.9" y="207.9">IADDR0</text>
<text x="84.4" y="207.9">NC11</text>
<text x="85.4" y="205.1">SDO</text>
<text x="247.3" y="205.1">VSS</text>
<text x="247.3" y="207.9">NC9</text>
<text x="260.4" y="207.9">NC12</text>
<text x="260.4" y="205.1">NC13</text>
<text x="62.9" y="210.7">GND</text>
<text x="62.9" y="213.5">AVDD</text>
<text x="84.4" y="210.7">NC10</text>
<text x="85.4" y="213.5">INT2</text>
<text x="247.3" y="210.7">NC10</text>
<text x="260.4" y="210.7">NC11</text>
<text x="62.9" y="216.3">CS</text>
<text x="77.6" y="216.3">INT1/DRDY</text>
</g>
<g font-size="2.5" fill="#f00">
<text x="17.9" y="45.6">[1] LOCAL_SDA</text>
<text x="92.2" y="47">L_SCL</text>
<text x="92.2" y="44.2">L_SDA</text>
<text x="17.9" y="48.4">[1] LOCAL_SCL</text>
<text x="211.5" y="62.1">[1] USB2_UPLED</text>
<text x="211.5" y="64.9">[1] USB2_CON</text>
<text x="394.5" y="81.9">USBD_DM [4]</text>
<text x="394.5" y="79.1">USBD_VBUS [4]</text>
<text x="394.5" y="84.7">USBD_DP [4]</text>
<text x="214.9" y="97.5">[1] USB2_VBUS</text>
<text x="216.3" y="101.5">[1] USB2_DM</text>
<text x="366" y="97.3">VBUS_B</text>
<text x="216.3" y="104.2">[1] USB2_DP</text>
<text x="5.3" y="135">[1] RTC_IRQn</text>
<text x="53.1" y="141.7">L_SCL</text>
<text x="53.1" y="144.5">L_SDA</text>
<text x="223.5" y="183.6">L_SCL</text>
<text x="223.5" y="192">L_SDA</text>
<text x="312.9" y="192">L_SCL</text>
<text x="103.4" y="197.6">L_SCL</text>
<text x="312.9" y="194.8">L_SDA</text>
<text x="103.4" y="200.4">L_SDA</text>
</g>
<g font-size="2.5" fill="#00f">
<text x="72.1" y="204.9">Z</text>
<text x="76.3" y="205.1">X</text>
<text x="81" y="211.3">Y</text>
<text x="202" y="251">+</text>
</g>
<g font-size="2">
<text x="44.7" y="2.1">5</text>
<text x="128.5" y="2.1">4</text>
<text x="212.4" y="2.1">3</text>
<text x="296.2" y="2.1">2</text>
<text x="380" y="2.1">1</text>
<text x=".7" y="37.8">D</text>
<text x="422.6" y="37.8">D</text>
<text x=".7" y="104.1">C</text>
<text x="422.6" y="104.1">C</text>
<text x=".7" y="170.5">B</text>
<text x="422.6" y="170.5">B</text>
<text x=".7" y="236.9">A</text>
<text x="422.6" y="236.9">A</text>
<text x="44.7" y="270.3">5</text>
<text x="128.5" y="270.3">4</text>
<text x="212.4" y="270.3">3</text>
<text x="296.2" y="270.3">2</text>
<text x="380" y="270.3">1</text>
</g>
</svg>
